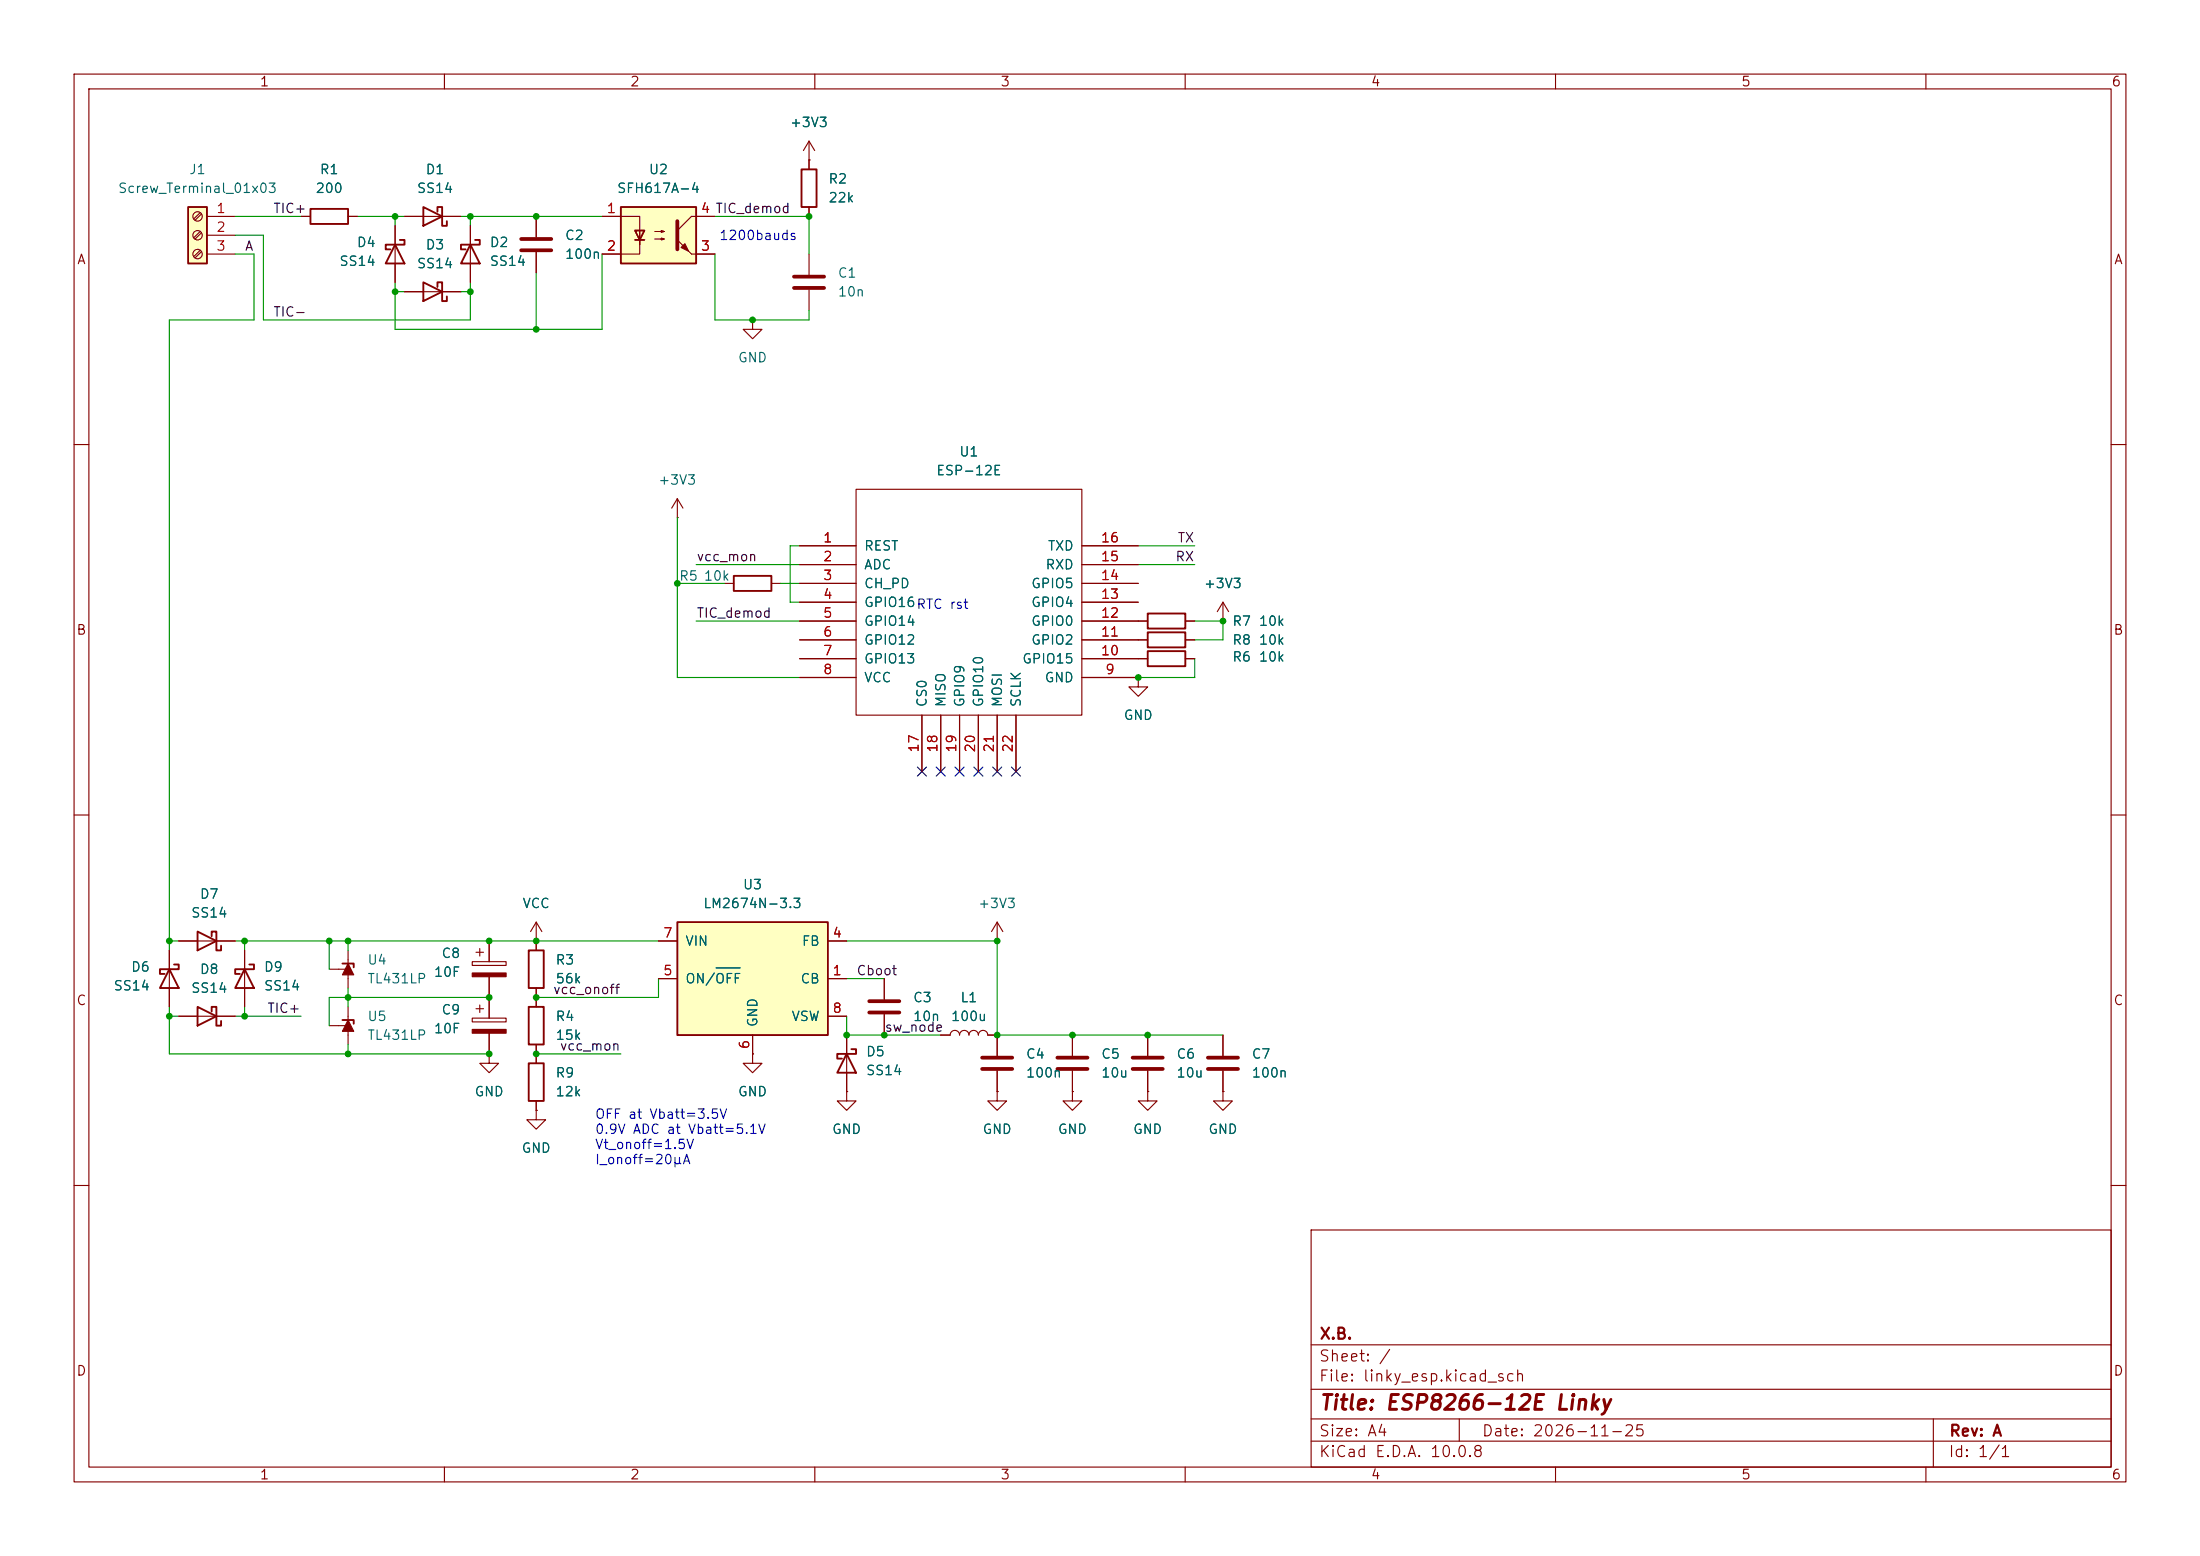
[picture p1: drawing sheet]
<svg xmlns="http://www.w3.org/2000/svg" width="297mm" height="210mm" viewBox="0 0 297 210" stroke-linecap="round" stroke-linejoin="round" font-family="sans-serif">
<g fill="none" stroke="#840000" stroke-width=".15">
<path d="M10 10h277v190h-277zM12 12h273v186h-273zM60 10v2M110 10v2M160 10v2M210 10v2M260 10v2M40.6 29.2h1.3M47 29.2h1.3M54.6 29.2h7.6M109.2 21.6v1.3M109.2 27.9v1.3"/>
<path d="M10 60h2M285 60h2M10 110h2M285 110h2M63.8 137.4h4.5v.5h-4.5zM63.8 129.8h4.5v.5h-4.5zM64.3 136.1h1M64.3 128.5h1M64.8 128v1M64.8 135.6v1.1M66 127v2.8M66 131.8v5.6"/>
<path d="M66 139.4v2.8M72.4 127h.1M72.4 124.5l-.8 1.2M72.4 124.5l.8 1.2M72.4 124.5v3.8M72.4 133.4v2.5M66 142.2v1.3h1.3l-1.3 1.3-1.2-1.3h1.2M66 142.2h.1M72.4 149.9v1.2h1.3l-1.3 1.3-1.3-1.3h1.3M72.4 149.9h.1M72.4 141v2.5M72.4 148.6v1.3"/>
<path d="M101.6 142.2v1.3h1.3l-1.3 1.3-1.3-1.3h1.3M101.6 142.2h.1M10 160h2M177 166h108v32h-108zM285 160h2M60 198v2M110 198v2M160 198v2M177 194.5h108M177 191.5h108M177 187.5h108M177 181.5h108"/>
<path d="M197 191.5v3M210 198v2M260 198v2M261 191.5v6.5"/>
</g>
<path d="M41.9 28.2h5.1v2h-5.1zM57.1 27.9l2.6 1.3-2.6 1.3zM59.1 28.6v-.7h.6v2.6h.6v-.7M108.2 22.9h2v5h-2zM71.4 128.3h2v5.1h-2zM71.4 135.9h2v5.1h-2zM71.4 143.5h2v5.1h-2z" fill="none" stroke="#840000" stroke-width=".25"/>
<g fill="#840000" stroke="#840000" stroke-width=".15">
<path d="M63.8 138.9h4.5v.5h-4.5z"/>
<path d="M63.8 131.3h4.5v.5h-4.5z"/>
</g>
<path d="M25.4 27.9h2.5v7.7h-2.5z" fill="#ffffc2"/>
<path d="M25.4 27.9h2.5v7.7h-2.5z" fill="none" stroke="#840000" stroke-width=".25"/>
<g fill="none" stroke="#840000" stroke-width=".15">
<path d="M27 28.7l-.8 .8M27 31.2l-.8 .9M27 33.8l-.8 .8M27.2 28.9l-.9 .8M27.2 31.4l-.9 .9M27.2 34l-.9 .8M27.9 29.2h3.8M27.9 31.8h3.8M27.9 34.3h3.8M72.4 29.2v2.8M72.4 34v2.8"/>
<circle cx="26.7" cy="31.7" r=".63"/>
<circle cx="26.7" cy="29.2" r=".63"/>
<circle cx="26.7" cy="34.3" r=".63"/>
</g>
<path d="M70.4 32.3h4M70.4 33.8h4" fill="none" stroke="#840000" stroke-width=".51"/>
<path d="M83.8 27.9h10.2v7.7h-10.2z" fill="#ffffc2"/>
<path d="M83.8 27.9h10.2v7.7h-10.2zM85.7 31.1h1.3l-.6 1.3zM85.7 32.4h1.3" fill="none" stroke="#840000" stroke-width=".25"/>
<path d="M81.3 29.2h5.1v3.8v-1.9M86.4 32.4v1.9h-5.1M88.4 31.2h1.3l-.4 .2v-.3l.4 .1M88.4 32.3h1.3l-.4 .1v-.3l.4 .2M93.3 34.3h3.2M96.5 29.2h-3.2l-1.9 1.9" fill="none" stroke="#840000" stroke-width=".15"/>
<path d="M91.4 29.8v3.9" fill="none" stroke="#840000" stroke-width=".51"/>
<g fill="#840000" stroke="#840000" stroke-width=".15">
<path d="M91.9 33.4l.6-.5 .5 1z"/>
<path d="M91.4 32.4l1.9 1.9z"/>
</g>
<path d="M91.4 124.5h20.4v15.2h-20.4z" fill="#ffffc2"/>
<g fill="none" stroke="#840000" stroke-width=".25">
<path d="M53.3 33l1.3 2.6h-2.5zM54 32.4h.6v.6h-2.5v.7h.6M57.1 38.1l2.6 1.3-2.6 1.2zM59.1 38.7v-.6h.6v2.5h.6v-.6M63.5 33l1.3 2.6h-2.6zM64.1 32.4h.7v.6h-2.6v.7h.7M99.1 77.7h5v2.1h-5zM154.9 87.9h5.1v2h-5.1zM154.9 85.3h5.1v2.1h-5.1zM154.9 82.8h5.1v2h-5.1zM22.9 130.8l1.2 2.6h-2.5zM23.5 130.2h.6v.6h-2.5v.6h.6"/>
<path d="M26.7 125.7l2.5 1.3-2.5 1.3zM26.7 135.9l2.5 1.3-2.5 1.2zM28.6 126.4v-.7h.6v2.6h.6v-.7M28.6 136.5v-.6h.6v2.5h.6v-.6M33 130.8l1.3 2.6h-2.6zM33.7 130.2h.6v.6h-2.6v.6h.7M46.2 137.7h1.6v.5M46.2 130h1.6v.6M91.4 124.5h20.4v15.2h-20.4zM114.3 142.2l1.3 2.6h-2.6zM114.9 141.6h.7v.6h-2.6v.7h.7"/>
</g>
<g fill="none" stroke="#840000" stroke-width=".15">
<path d="M109.2 19.1l-.7 1.2M109.2 19.1l.8 1.2M109.2 19.1v3.8M40.6 29.2h1.3M47 29.2h1.3M53.3 30.5v7.6M54.6 39.4h7.6M54.6 29.2h2.5M59.7 29.2h2.5M63.5 30.5v7.6M72.4 29.2v2.8M72.4 34v2.8"/>
<path d="M81.3 29.2h2.5M81.3 34.3h2.5M94 29.2h2.5M94 34.3h2.5M109.2 21.6h.1M109.2 27.9v1.3M109.2 34.3v2.8M109.2 39.1v2.8M101.6 43.2v1.3h1.3l-1.3 1.2-1.3-1.2h1.3M101.6 43.2h.1M91.4 69.9h.1M91.4 67.3l-.7 1.3"/>
<path d="M91.4 67.3l.8 1.3M91.4 67.3v2.6M97.8 78.7h1.3M104.1 78.7h1.3M107.9 78.7h7.7M107.9 73.7h7.7M107.9 76.2h7.7M115.6 66h30.4v30.5h-30.4zM146 78.7h7.7M146 73.7h7.7M146 76.2h7.7M107.9 88.9h7.7"/>
<path d="M107.9 86.4h7.7M107.9 83.8h7.7M107.9 81.3h7.7M107.9 91.4h7.7M124.5 96.5v7.6M127 96.5v7.6M129.5 96.5v7.6M132.1 96.5v7.6M134.6 96.5v7.6M137.2 96.5v7.6M146 88.9h8.9M146 86.4h8.9"/>
<path d="M146 83.8h8.9M146 81.3h7.7M146 91.4h7.7M153.7 91.4v1.3h1.2l-1.2 1.3-1.3-1.3h1.3M153.7 91.4h.1M160 88.9h1.3M160 86.4h1.3M160 83.8h1.3M165.1 83.8h.1M165.1 81.3l-.8 1.3M165.1 81.3l.8 1.3M165.1 81.3v2.5"/>
<path d="M22.9 128.3v7.6M24.1 127h7.6M24.1 137.2h7.6M33 128.3v7.6M44.4 138.4h2.6M44.4 130.8h2.6M47 135.9v5.1M47 128.3v5.1M66 127v2.8M66 131.8v5.6M66 139.4v2.8M72.4 127h.1"/>
<path d="M72.4 127v1.3M72.4 133.4v2.5M88.9 132.1h2.5M88.9 127h2.5M101.6 139.7v2.5M111.8 132.1h2.5M111.8 127h2.5M111.8 137.2h2.5M114.3 139.7v7.6M119.4 132.1v2.8M119.4 136.9v2.8M127 139.7h1.3a.64 .64 0 0 1 .6-.6 .64 .64 0 0 1 .6 .6 .64 .64 0 0 1 .7-.6 .64 .64 0 0 1 .6 .6 .64 .64 0 0 1 .6-.6 .64 .64 0 0 1 .7 .6 .64 .64 0 0 1 .6-.6 .64 .64 0 0 1 .6 .6h1.3v2.8"/>
<path d="M134.6 127h.1M134.6 124.5v2.5M134.6 124.5l-.7 1.2M134.6 124.5l.8 1.2M144.8 139.7v2.8M154.9 139.7v2.8M165.1 139.7v2.8M66 142.2h.1M72.4 149.9h.1M72.4 141v2.5M72.4 148.6v1.3M101.6 142.2h.1"/>
<path d="M114.3 147.3v1.3h1.3l-1.3 1.3-1.3-1.3h1.3M114.3 147.3h.1M134.6 147.3v1.3h1.3l-1.3 1.3-1.3-1.3h1.3M134.6 147.3h.1M134.6 144.5v2.8M144.8 147.3v1.3h1.2l-1.2 1.3-1.3-1.3h1.3M144.8 147.3h.1M144.8 144.5v2.8M154.9 147.3v1.3h1.3l-1.3 1.3-1.2-1.3h1.2M154.9 147.3h.1M154.9 144.5v2.8M165.1 147.3v1.3h1.3l-1.3 1.3-1.3-1.3h1.3"/>
<path d="M165.1 147.3h.1M165.1 144.5v2.8"/>
</g>
<path d="M96.7 130.6h3.2" fill="none" stroke="#006464" stroke-width=".15"/>
<path d="M107.2 37.3h4.1M107.2 38.9h4.1M117.3 135.1h4.1M117.3 136.7h4.1M132.6 142.7h4.1M132.6 144.3h4.1M142.7 142.7h4.1M142.7 144.3h4.1M152.9 142.7h4.1M152.9 144.3h4.1M163.1 142.7h4M163.1 144.3h4" fill="none" stroke="#840000" stroke-width=".51"/>
<g fill="#840000" stroke="#840000" stroke-width=".15">
<path d="M47 137.7l.8 1.5h-1.6z"/>
<path d="M47 130l.8 1.6h-1.6z"/>
</g>
<g fill="none" stroke="#009600" stroke-width=".15">
<path d="M31.7 29.2h8.9M31.7 31.8h3.9v11.4h27.9v-5.1M31.7 34.3h2.6v8.9h-11.4v85.1M48.3 29.2h6.3M53.3 29.2v1.3M53.3 39.4h1.3M62.2 29.2h19.1M62.2 39.4h1.3M63.5 29.2v1.3M72.4 36.8v7.7M81.3 34.3v10.2h-28v-6.4M96.5 29.2h12.7v5.1"/>
<path d="M96.5 34.3v8.9h12.7v-1.3M91.4 78.7h6.4M91.4 69.9v21.5h16.5M94 76.2h13.9M105.4 78.7h2.5M107.9 73.7h-1.2v7.6h1.2M153.7 76.2h7.6M153.7 73.7h7.6M94 83.8h13.9M161.3 88.9v2.5h-7.6M161.3 83.8h3.8v2.6h-3.8M22.9 127h1.2"/>
<path d="M22.9 137.2h1.2M22.9 135.9v6.3h43.1M31.7 127h57.2M31.7 137.2h8.9M33 127v1.3M33 135.9v1.3M44.4 127v3.8M47 127v1.3M47 133.4v2.5M66 134.6h-21.6v3.8M88.9 132.1v2.5h-16.5M114.3 127h20.3v12.7h30.5"/>
<path d="M114.3 137.2v2.5h12.7M114.3 132.1h5.1M47 141v1.2M72.4 142.2h11.4"/>
</g>
<path d="M123.9 103.5l1.2 1.2M125.1 103.5l-1.2 1.2M126.4 103.5l1.2 1.2M127.6 103.5l-1.2 1.2M128.9 103.5l1.2 1.2M130.1 103.5l-1.2 1.2M131.5 103.5l1.2 1.2M132.7 103.5l-1.2 1.2M134 103.5l1.2 1.2M135.2 103.5l-1.2 1.2M136.6 103.5l1.2 1.2M137.8 103.5l-1.2 1.2" fill="none" stroke="#000084" stroke-width=".15"/>
<g fill="#009600">
<circle cx="22.9" cy="127" r=".46"/>
<circle cx="33" cy="127" r=".46"/>
<circle cx="47" cy="127" r=".46"/>
<circle cx="44.4" cy="127" r=".46"/>
<circle cx="47" cy="142.2" r=".46"/>
<circle cx="47" cy="134.6" r=".46"/>
<circle cx="33" cy="137.2" r=".46"/>
<circle cx="22.9" cy="137.2" r=".46"/>
<circle cx="72.4" cy="134.6" r=".46"/>
<circle cx="72.4" cy="142.2" r=".46"/>
<circle cx="66" cy="134.6" r=".46"/>
<circle cx="72.4" cy="127" r=".46"/>
<circle cx="66" cy="127" r=".46"/>
<circle cx="66" cy="142.2" r=".46"/>
<circle cx="72.4" cy="44.5" r=".46"/>
<circle cx="109.2" cy="29.2" r=".46"/>
<circle cx="63.5" cy="39.4" r=".46"/>
<circle cx="101.6" cy="43.2" r=".46"/>
<circle cx="153.7" cy="91.4" r=".46"/>
<circle cx="91.4" cy="78.7" r=".46"/>
<circle cx="165.1" cy="83.8" r=".46"/>
<circle cx="63.5" cy="29.2" r=".46"/>
<circle cx="72.4" cy="29.2" r=".46"/>
<circle cx="53.3" cy="39.4" r=".46"/>
<circle cx="53.3" cy="29.2" r=".46"/>
<circle cx="119.4" cy="139.7" r=".46"/>
<circle cx="114.3" cy="139.7" r=".46"/>
<circle cx="144.8" cy="139.7" r=".46"/>
<circle cx="134.6" cy="139.7" r=".46"/>
<circle cx="154.9" cy="139.7" r=".46"/>
<circle cx="134.6" cy="127" r=".46"/>
</g>
<text font-size="2" fill="#840000" x="178" y="190.8">Title: ESP8266-12E Linky</text>
<g font-size="1.5" fill="#840000">
<text x="178" y="184.1">Sheet: /</text>
<text x="178" y="181.1">X.B.</text>
<text x="178" y="186.8">File: linky_esp.kicad_sch</text>
<text x="178" y="197">KiCad E.D.A. 10.0.8</text>
<text x="178" y="194.2">Size: A4</text>
<text x="200" y="194.2">Date: 2026-11-25</text>
<text x="263" y="197">Id: 1/1</text>
<text x="263" y="194.2">Rev: A</text>
</g>
<g font-size="1.3" fill="#840000">
<text x="35" y="12">1</text>
<text x="85" y="12">2</text>
<text x="135" y="12">3</text>
<text x="185" y="12">4</text>
<text x="235" y="12">5</text>
<text x="285" y="12">6</text>
<text x="10.3" y="36">A</text>
<text x="285.3" y="36">A</text>
<text x="10.2" y="86">B</text>
<text x="285.2" y="86">B</text>
<text x="10.2" y="136">C</text>
<text x="285.2" y="136">C</text>
<text x="10.2" y="186">D</text>
<text x="285.2" y="186">D</text>
<text x="35" y="200">1</text>
<text x="85" y="200">2</text>
<text x="135" y="200">3</text>
<text x="185" y="200">4</text>
<text x="235" y="200">5</text>
<text x="285" y="200">6</text>
</g>
<g font-size="1.3" fill="#006464">
<text x="106.6" y="17.5">+3V3</text>
<text x="25.5" y="23.8">J1</text>
<text x="43.1" y="23.8">R1</text>
<text x="57.4" y="23.8">D1</text>
<text x="87.5" y="23.8">U2</text>
<text x="15.8" y="26.4">Screw_Terminal_01x03</text>
<text x="42.5" y="26.4">200</text>
<text x="56.2" y="26.4">SS14</text>
<text x="83.2" y="26.4">SFH617A-4</text>
<text x="111.7" y="25.1">R2</text>
<text x="111.7" y="27.6">22k</text>
<text x="48.1" y="33.7">D4</text>
<text x="57.4" y="34">D3</text>
<text x="66" y="33.7">D2</text>
<text x="76.2" y="32.7">C2</text>
<text x="76.2" y="35.3">100n</text>
<text x="45.7" y="36.2">SS14</text>
<text x="56.2" y="36.5">SS14</text>
<text x="66" y="36.2">SS14</text>
<text x="113" y="37.8">C1</text>
<text x="113" y="40.3">10n</text>
<text x="99.5" y="49.2">GND</text>
<text x="88.8" y="65.7">+3V3</text>
<text x="126.3" y="64.5">ESP-12E</text>
<text x="129.4" y="61.9">U1</text>
<text x="116.6" y="74.6">REST</text>
<text x="116.6" y="77.2">ADC</text>
<text x="141.1" y="77.2">RXD</text>
<text x="141.4" y="74.6">TXD</text>
<text x="91.6" y="78.7">R5</text>
<text x="94.9" y="78.7">10k</text>
<text x="116.6" y="79.7">CH_PD</text>
<text x="116.6" y="82.2">GPIO16RTC rst</text>
<text x="116.6" y="82.2">GPIO16</text>
<text x="139.1" y="82.2">GPIO4</text>
<text x="139.1" y="79.7">GPIO5</text>
<text x="162.4" y="79.7">+3V3</text>
<text x="116.6" y="84.8">GPIO14</text>
<text x="116.6" y="87.3">GPIO12</text>
<text x="116.6" y="89.9">GPIO13</text>
<text x="137.9" y="89.9">GPIO15</text>
<text x="139.1" y="87.3">GPIO2</text>
<text x="139.1" y="84.8">GPIO0</text>
<text x="166.3" y="89.6">R6</text>
<text x="166.3" y="87.3">R8</text>
<text x="166.3" y="84.8">R7</text>
<text x="169.9" y="89.6">10k</text>
<text x="169.9" y="87.3">10k</text>
<text x="169.9" y="84.8">10k</text>
<text x="116.6" y="92.4">VCC</text>
<text x="125.4" y="95.5" transform="rotate(-90 125.4 95.5)">CS0</text>
<text x="128" y="95.5" transform="rotate(-90 128 95.5)">MISO</text>
<text x="130.5" y="95.5" transform="rotate(-90 130.5 95.5)">GPIO9</text>
<text x="133" y="95.5" transform="rotate(-90 133 95.5)">GPIO10</text>
<text x="135.6" y="95.5" transform="rotate(-90 135.6 95.5)">MOSI</text>
<text x="138.1" y="95.5" transform="rotate(-90 138.1 95.5)">SCLK</text>
<text x="140.9" y="92.4">GND</text>
<text x="151.6" y="97.5">GND</text>
<text x="25.7" y="124.2">SS14</text>
<text x="26.9" y="121.6">D7</text>
<text x="70.4" y="122.9">VCC</text>
<text x="94.9" y="122.9">LM2674N-3.3</text>
<text x="100.2" y="120.3">U3</text>
<text x="132" y="122.9">+3V3</text>
<text x="17.6" y="131.5">D6</text>
<text x="26.9" y="131.8">D8</text>
<text x="35.5" y="131.5">D9</text>
<text x="49.5" y="130.5">U4</text>
<text x="59.5" y="129.6">C8</text>
<text x="74.9" y="130.5">R3</text>
<text x="92.4" y="128">VIN</text>
<text x="108.2" y="128">FB</text>
<text x="15.2" y="134">SS14</text>
<text x="25.7" y="134.3">SS14</text>
<text x="35.5" y="134">SS14</text>
<text x="49.5" y="133">TL431LP</text>
<text x="58.5" y="132.2">10F</text>
<text x="59.5" y="137.2">C9</text>
<text x="74.9" y="133">56k</text>
<text x="92.4" y="133">ON/OFF</text>
<text x="108" y="133">CB</text>
<text x="123.2" y="135.6">C3</text>
<text x="129.6" y="135.6">L1</text>
<text x="49.5" y="138.1">U5</text>
<text x="49.5" y="140.7">TL431LP</text>
<text x="58.5" y="139.8">10F</text>
<text x="74.9" y="138.1">R4</text>
<text x="74.9" y="140.7">15k</text>
<text x="102.6" y="138.7" transform="rotate(-90 102.6 138.7)">GND</text>
<text x="106.8" y="138.1">VSW</text>
<text x="116.8" y="142.9">D5</text>
<text x="123.2" y="138.1">10n</text>
<text x="128.3" y="138.1">100u</text>
<text x="138.4" y="143.2">C4</text>
<text x="148.6" y="143.2">C5</text>
<text x="158.7" y="143.2">C6</text>
<text x="168.9" y="143.2">C7</text>
<text x="64" y="148.3">GND</text>
<text x="74.9" y="145.7">R9</text>
<text x="74.9" y="148.3">12k</text>
<text x="99.5" y="148.3">GND</text>
<text x="116.8" y="145.4">SS14</text>
<text x="138.4" y="145.7">100n</text>
<text x="148.6" y="145.7">10u</text>
<text x="158.7" y="145.7">10u</text>
<text x="168.9" y="145.7">100n</text>
<text x="70.3" y="155.9">GND</text>
<text x="112.2" y="153.4">GND</text>
<text x="132.6" y="153.4">GND</text>
<text x="142.7" y="153.4">GND</text>
<text x="152.9" y="153.4">GND</text>
<text x="163" y="153.4">GND</text>
</g>
<g font-size="1.3" fill="#a90000">
<text x="29.1" y="29.1">1</text>
<text x="81.8" y="29.1">1</text>
<text x="94.5" y="29.1">4 TIC_demod</text>
<text x="94.5" y="29.1">4</text>
<text x="29.1" y="31.6">2</text>
<text x="29.1" y="34.2">3</text>
<text x="81.8" y="34.2">2</text>
<text x="94.5" y="34.2">3</text>
<text x="111" y="73.5">1</text>
<text x="111" y="76.1">2</text>
<text x="148.5" y="76.1">15</text>
<text x="148.5" y="73.5">16</text>
<text x="111" y="78.6">3</text>
<text x="111" y="81.1">4</text>
<text x="111" y="83.7">5</text>
<text x="148.5" y="83.7">12</text>
<text x="148.5" y="81.1">13</text>
<text x="148.5" y="78.6">14</text>
<text x="111" y="86.2">6</text>
<text x="111" y="88.8">7</text>
<text x="148.5" y="88.8">10</text>
<text x="148.5" y="86.2">11</text>
<text x="111" y="91.3">8</text>
<text x="149.1" y="91.3">9</text>
<text x="124.3" y="101.7" transform="rotate(-90 124.3 101.7)">17</text>
<text x="126.9" y="101.7" transform="rotate(-90 126.9 101.7)">18</text>
<text x="129.4" y="101.7" transform="rotate(-90 129.4 101.7)">19</text>
<text x="131.9" y="101.7" transform="rotate(-90 131.9 101.7)">20</text>
<text x="134.5" y="101.7" transform="rotate(-90 134.5 101.7)">21</text>
<text x="137" y="101.7" transform="rotate(-90 137 101.7)">22</text>
<text x="89.4" y="131.9">5</text>
<text x="89.4" y="126.9">7</text>
<text x="112.3" y="131.9">1</text>
<text x="112.3" y="126.9">4</text>
<text x="112.3" y="137">8</text>
<text x="101.5" y="141.7" transform="rotate(-90 101.5 141.7)">6</text>
</g>
<g font-size="1.3" fill="#0f0f0f">
<text x="36.8" y="29.1">TIC+</text>
<text x="33" y="34.2">A</text>
<text x="36.8" y="43.1">TIC-</text>
<text x="94" y="76.1">vcc_mon</text>
<text x="158.6" y="76.1">RX</text>
<text x="158.9" y="73.5">TX</text>
<text x="94" y="83.7">TIC_demod</text>
<text x="115.5" y="132">Cboot</text>
<text x="36" y="137">TIC+</text>
<text x="74.6" y="134.5">vcc_onoff</text>
<text x="75.5" y="142.1">vcc_mon</text>
<text x="119.4" y="139.6">sw_node</text>
</g>
<g font-size="1.3" fill="#0000c2">
<text x="97" y="32.7">1200bauds</text>
<text x="80.2" y="151.3">OFF at Vbatt=3.5V</text>
<text x="80.2" y="153.4">0.9V ADC at Vbatt=5.1V</text>
<text x="80.2" y="155.4">Vt_onoff=1.5V</text>
<text x="80.2" y="157.5">I_onoff=20µA</text>
</g>
</svg>
